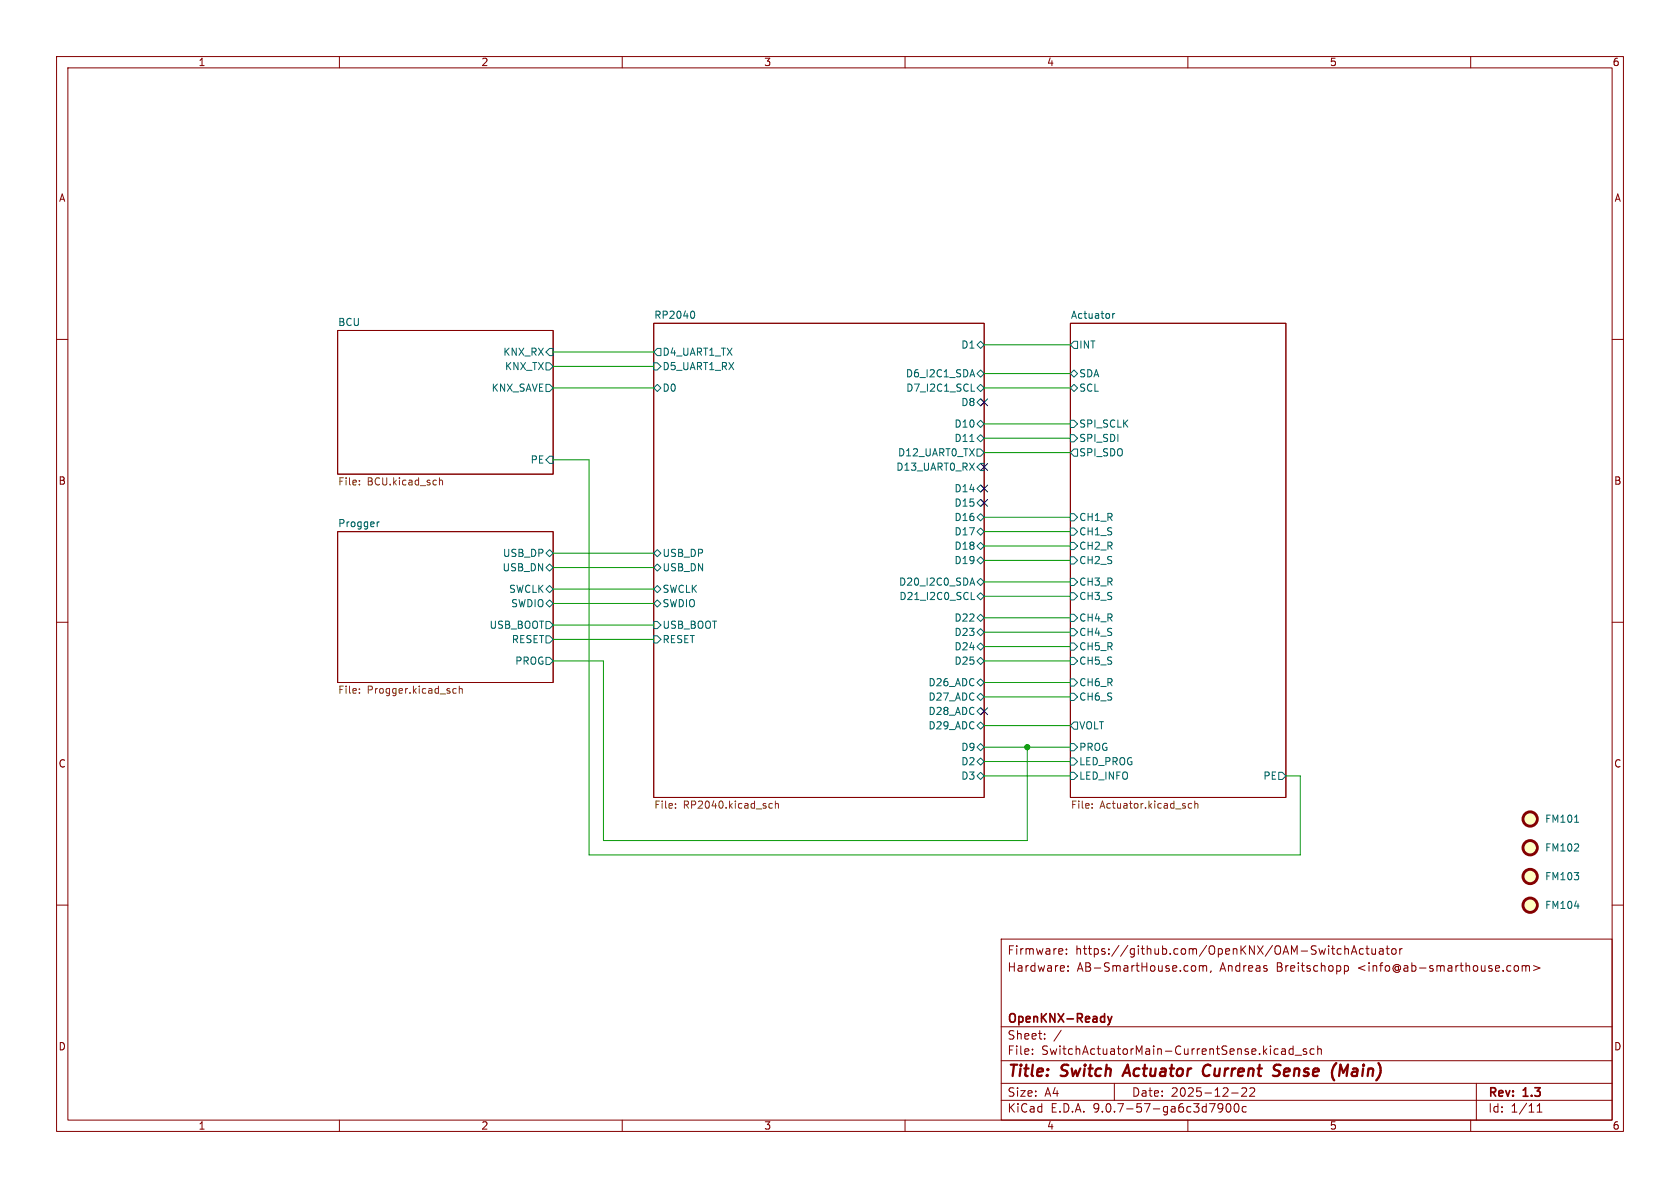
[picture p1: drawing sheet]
<svg xmlns="http://www.w3.org/2000/svg" width="297mm" height="210mm" viewBox="0 0 297 210" stroke-linecap="round" stroke-linejoin="round" font-family="sans-serif">
<g fill="none" stroke="#840000" stroke-width=".18">
<path d="M10 10h277v190h-277zM12 12h273v186h-273zM60 10v2M110 10v2M160 10v2M210 10v2M260 10v2M59.7 58.4h38.1v25.4h-38.1zM115.6 57.2h58.4v83.8h-58.4zM189.2 57.2h38.1v83.8h-38.1zM10 60h2M285 60h2"/>
<path d="M59.7 94h38.1v26.7h-38.1zM10 110h2M285 110h2M10 160h2M177 166h108v32h-108zM187.8 167.8l.1 .3-.7 .1M188.5 168.6v.1M188.5 167.8v.1M188.8 171.6v.1M188.8 170.8v.1M211.1 170.7l.3 .3v.4l-.3 .3M212 170.8l.5-.1 .2 .2"/>
<path d="M212 170.7v1M212.7 170.9l.2-.2 .3 .1 .1 .9M212.7 170.9v.8M214.1 171.6l-.1 .3M237.7 170.8l.4-.1 .3 .3v.4l-.2 .2h-.5M237.7 170.7v1.5M237.7 167.8l.3-.1 .3 .1 .1 .9M237.7 167.2v1.5M238.9 168.7l.5-1.5 .5 1.5M239 168.3h.7M241 167.8l-.4-.1-.3 .3v.4l.2 .2h.5M241.5 167.7h.5"/>
<path d="M241.7 167.2v1.3l.3 .2M242.5 167.7l.1 .9 .4 .1 .2-.1M243.2 167.7v1M243.9 167.8h.6v.9M244.5 168.1h-.5a.29 .29 0 0 0-.2 .3 .29 .29 0 0 0 .2 .3l.5-.1M245 167.7h.6M245.2 167.2v1.3l.4 .2M246.2 167.8l.3-.1 .3 .3v.4l-.3 .3-.3-.1-.2-.2v-.4zM247.5 167.7v1M247.9 167.7l-.3 .1-.1 .2M267.8 170.8l.4-.1 .3 .3v.4l-.3 .3-.4-.1-.1-.2v-.4zM269.1 170.8l.4-.1 .2 .2"/>
<path d="M269.1 170.7v1M269.7 170.9l.3-.2 .3 .1 .1 .9M269.7 170.9v.8M271.1 170.7l1.1 .4-1.1 .5M285 160h2M60 198v2M110 198v2M160 198v2M177 194.5h108M177 191.5h108M177 187.5h108M177 181.5h108"/>
<path d="M182.5 186.3v.1M182.5 185.5v.1M184.7 183.6v.1M184.7 182.8v.1M187.6 182.1l-1.3 2M197 191.5v3M210 198v2M216.2 195.7l-.3 .3h-.3l-.3-.3 .2-.5 .4-.1 .2 .1a.99 .99 0 0 1-.4 1.4h-.2M216.9 195.2l.2-.1a.81 .81 0 0 1 .6 .6 .81 .81 0 0 1-.3 .8l-.2 .1a.81 .81 0 0 1-.3-1.4zM217.7 193.2h1.2M218.3 195.2l.2-.1a.81 .81 0 0 1 .6 .6 .81 .81 0 0 1-.3 .8l-.1 .1a.81 .81 0 0 1-.4-1.4zM219.5 192.4l.6-.1 .2 .1 .1 .3-.9 1.1h.9"/>
<path d="M220.3 195.7l-.4-.1-.3 .3v.4l.1 .2h.6M221 192.4l.5-.1 .2 .1 .1 .3-.9 1.1h.9M226.5 186.2l.2 .2 .5-.1M226.6 185.5h.6v.9M227.2 185.8h-.5l-.2 .2M228.6 185.5l-.4-.1-.3 .3v.4l.1 .2h.6M228.6 184.9v1.5M229 186.5h1.1M231 185.5l-.4-.1-.2 .2 .1 .2 .5 .2v.3h-.6M232.3 185.5l-.4-.1-.3 .3v.4l.1 .2h.6M233 185.5l.2-.1 .3 .1 .1 .9M233 184.9v1.5"/>
<path d="M260 198v2M261 191.5v6.5M271.7 196.6h.9M271.7 195.5l.5-.4v1.5"/>
</g>
<path d="M199.4 188.2l-1 2M213.6 188.2a1.13 1.13 0 0 0-.9 .7 1.13 1.13 0 0 0 .2 1.2l.3 .1 .5-.1M225.4 188.3l.2-.1 .8 .1M225.5 189.2l.4 .1a.49 .49 0 0 1 .3 .5 .49 .49 0 0 1-.4 .4h-.5M238.3 188.2l-.8 1.4-.5-1.4-.3 2" fill="none" stroke="#840000" stroke-width=".4"/>
<path d="M195.8 179.7l.4 1M196.6 179.7l-.4 1M196.2 180.7l-.1 .3-.3 .2" fill="none" stroke="#840000" stroke-width=".3"/>
<g fill="none" stroke="#006464" stroke-width=".18">
<path d="M122.5 55a.79 .79 0 0 1 0 1.3M196.7 55.4v.9M197.1 55.4l-.4 .3M96.5 67.9h.7l.6 .7-.6 .6h-.7zM96.5 64.1h.7l.6 .7-.6 .6h-.7zM97.2 61.6h.6v1.3h-.6l-.7-.7zM115.6 68.6l.6-.7 .6 .7-.6 .6zM115.6 64.1h.6l.6 .7-.6 .6h-.6zM116.2 61.6h.6v1.3h-.6l-.6-.7zM171.5 78h.7M171.7 69.2h.6M171.9 65.3l.4 1.3"/>
<path d="M172.7 61l.7-.7 .6 .7-.6 .6zM172.7 79.4h.7l.6 .6-.6 .6h-.7zM172.7 77.5l.7-.7 .6 .7-.6 .6zM172.7 68.6l.7-.7 .6 .7-.6 .6zM172.7 71.1l.7-.6 .6 .6-.6 .7zM172.7 66l.7-.6 .6 .6-.6 .7zM173.4 74.3l.6 .6-.6 .7-.7-.7zM189.2 68.6l.7-.7 .6 .7-.6 .6zM189.2 66l.7-.6 .6 .6-.6 .7zM189.2 61l.7-.7h.6v1.3h-.6zM189.2 74.3h.7l.6 .6-.6 .7h-.7zM189.2 76.8h.7l.6 .7-.6 .6h-.7z"/>
<path d="M66.7 92.3v.8M67 92.3l-.3 .2M97.2 97.2l.6 .6-.6 .6-.7-.6zM97.2 80.6h.6v1.3h-.6l-.7-.6zM116.2 97.2l.6 .6-.6 .6-.6-.6zM172.7 99.1l.7-.7 .6 .7-.6 .6zM172.7 96.5l.7-.6 .6 .6-.6 .7zM172.7 94l.7-.7 .6 .7-.6 .6zM172.7 86.4l.7-.7 .6 .7-.6 .6zM172.7 88.9l.7-.6 .6 .6-.6 .6zM173.4 90.8l.6 .6-.6 .7-.7-.7zM173.4 81.9h.6v1.3h-.6l-.7-.6z"/>
<path d="M189.2 98.4h.7l.6 .7-.6 .6h-.7zM189.2 95.9h.7l.6 .6-.6 .7h-.7zM189.2 90.8h.7l.6 .6-.6 .7h-.7zM189.2 93.3h.7l.6 .7-.6 .6h-.7zM189.2 80l.7-.6h.6v1.2h-.6zM96.5 100.3l.7-.6 .6 .6-.6 .7zM96.5 104.1l.7-.6 .6 .6-.6 .7zM96.5 112.4h.7l.6 .6-.6 .7h-.7zM96.5 116.2h.7l.6 .6-.6 .7h-.7zM96.5 106.7l.7-.7 .6 .7-.6 .6zM96.5 109.9h.7l.6 .6-.6 .6h-.7zM115.6 100.3l.6-.6 .6 .6-.6 .7z"/>
<path d="M115.6 112.4h.6l.6 .6-.6 .7h-.6zM115.6 106.7l.6-.7 .6 .7-.6 .6zM115.6 104.1l.6-.6 .6 .6-.6 .7zM115.6 109.9h.6l.6 .6-.6 .6h-.6zM171.6 103.1h.6M171.7 106h.6M171.9 102.2l.4 1.2M172.7 102.9l.7-.7 .6 .7-.6 .6zM172.7 111.8l.7-.7 .6 .7-.6 .6zM172.7 109.2l.7-.6 .6 .6-.6 .7zM172.7 105.4l.7-.6 .6 .6-.6 .6zM172.7 116.8l.7-.6 .6 .6-.6 .7z"/>
<path d="M172.7 114.3l.7-.6 .6 .6-.6 .6zM189.2 102.2h.7l.6 .7-.6 .6h-.7zM189.2 108.6h.7l.6 .6-.6 .7h-.7zM189.2 113.7h.7l.6 .6-.6 .6h-.7zM189.2 116.2h.7l.6 .6-.6 .7h-.7zM189.2 104.8h.7l.6 .6-.6 .6h-.7zM189.2 111.1h.7l.6 .7-.6 .6h-.7zM172.7 128.3l.7-.7 .6 .7-.6 .6zM172.7 125.7l.7-.6 .6 .6-.6 .7zM172.7 123.2l.7-.6 .6 .6-.6 .6zM172.7 120.7l.7-.7 .6 .7-.6 .6zM172.7 132.1l.7-.7 .6 .7-.6 .6z"/>
<path d="M172.7 137.2l.7-.7 .6 .7-.6 .6zM172.7 134.6l.7-.6 .6 .6-.6 .7zM189.2 131.4h.7l.6 .7-.6 .6h-.7zM189.2 134h.7l.6 .6-.6 .7h-.7zM189.2 136.5h.7l.6 .7-.6 .6h-.7zM189.2 122.6h.7l.6 .6-.6 .6h-.7zM189.2 120h.7l.6 .7-.6 .6h-.7zM189.9 127.6h.6v1.3h-.6l-.7-.6zM226.1 136.5h.6l.6 .7-.6 .6h-.6zM278.4 145.4h.7M278.4 160.2h.7"/>
</g>
<g fill="none" stroke="#725600" stroke-width=".18">
<path d="M63.5 84.9v.2M63.5 85.6v.1M77.7 84.5v1.2M77.7 85l.2-.1h.3v.8M63.5 122.4v.2M63.5 121.8v.1M80 122.3l.3 .3 .4-.1M80.7 121.8l-.4-.1-.3 .3M81.2 121.8l.2-.1 .3 .1v.8M81.2 121.3v1.3M119.4 142.8v.1M119.4 142.1v.1"/>
<path d="M136 142.8l.2 .1 .3-.1M136.5 142.1l-.3-.1-.2 .2M137.1 142.2l.2-.2 .3 .1v.8M137.1 141.6v1.3M193.1 142.8v.1M193.1 142.1v.1M210.7 142.1l-.4-.1-.2 .3 .1 .5h.5M211.2 142.2l.2-.2 .3 .1 .1 .8M211.2 141.6v1.3"/>
</g>
<g fill="#ffffc2" stroke="#ffffc2" stroke-width=".18">
<circle cx="270.5" cy="154.9" r="1.27"/>
<circle cx="270.5" cy="149.9" r="1.27"/>
<circle cx="270.5" cy="144.8" r="1.27"/>
<circle cx="270.5" cy="160" r="1.27"/>
</g>
<g fill="none" stroke="#840000" stroke-width=".51">
<circle cx="270.5" cy="154.9" r="1.27"/>
<circle cx="270.5" cy="144.8" r="1.27"/>
<circle cx="270.5" cy="149.9" r="1.27"/>
<circle cx="270.5" cy="160" r="1.27"/>
</g>
<g fill="none" stroke="#009600" stroke-width=".18">
<path d="M97.8 68.6h17.8M97.8 64.8h17.8M97.8 62.2h17.8M174 74.9h15.2M174 77.5h15.2M174 68.6h15.2M174 61h15.2M174 66h15.2M97.8 81.3h6.3v69.8h125.8v-13.9h-2.6M97.8 97.8h17.8M174 91.4h15.2M174 94h15.2"/>
<path d="M174 99.1h15.2M174 80h15.2M174 96.5h15.2M97.8 116.8h8.9v31.8h74.9v-16.5M97.8 113h17.8M97.8 100.3h17.8M97.8 104.1h17.8M97.8 110.5h17.8M97.8 106.7h17.8M174 105.4h15.2M174 114.3h15.2M174 111.8h15.2"/>
<path d="M174 116.8h15.2M174 109.2h15.2M174 102.9h15.2M174 137.2h15.2M174 134.6h15.2M174 132.1h15.2M174 123.2h15.2M174 128.3h15.2M174 120.7h15.2"/>
</g>
<path d="M173.4 70.5l1.2 1.2M174.6 70.5l-1.2 1.2M173.4 81.9l1.2 1.3M173.4 88.3l1.2 1.2M173.4 85.8l1.2 1.2M174.6 81.9l-1.2 1.3M174.6 88.3l-1.2 1.2M174.6 85.8l-1.2 1.2M173.4 125.1l1.2 1.2M174.6 125.1l-1.2 1.2" fill="none" stroke="#000084" stroke-width=".18"/>
<circle cx="181.6" cy="132.1" r=".46" fill="#009600" stroke="#009600" stroke-width=".18"/>
<g font-size="2.8" fill="#840000">
<text x="178" y="190.9">Title:</text>
<text x="187.7" y="190.9">Switch</text>
<text x="199.6" y="190.9">Actuator</text>
<text x="214.3" y="190.9">Current</text>
<text x="227.6" y="190.9">Sense</text>
<text x="238.7" y="190.9">(Main)</text>
</g>
<g font-size="2.1" fill="#840000">
<text x="178" y="172">Hardware:</text>
<text x="178" y="169">Firmware:</text>
<text x="190.1" y="169">https://github.com/OpenKNX/OAM-SwitchActuator</text>
<text x="190.4" y="172">AB-SmartHouse.com,</text>
<text x="215.7" y="172">Andreas</text>
<text x="225.8" y="172">Breitschopp</text>
<text x="240.3" y="172">&lt;info@ab-smarthouse.com&gt;</text>
<text x="178" y="184">Sheet:</text>
<text x="178" y="181.2">OpenKNX-Ready</text>
<text x="178" y="186.7">File:</text>
<text x="184.1" y="186.7">SwitchActuatorMain-CurrentSense.kicad_sch</text>
<text x="178" y="196.9">KiCad</text>
<text x="178" y="194.1">Size:</text>
<text x="184.7" y="194.1">A4</text>
<text x="185.7" y="196.9">E.D.A.</text>
<text x="193.3" y="196.9">9.0.7-57-ga6c3d7900c</text>
<text x="200" y="194.1">Date:</text>
<text x="207" y="194.1">2025-12-22</text>
<text x="263" y="194.3">Rev:</text>
<text x="263" y="196.9">Id:</text>
<text x="267.1" y="196.9">1/11</text>
<text x="269.4" y="194.3">1.3</text>
</g>
<g font-size="1.8" fill="#840000">
<text x="35" y="11.9">1</text>
<text x="85" y="11.9">2</text>
<text x="135" y="11.9">3</text>
<text x="185" y="11.9">4</text>
<text x="235" y="11.9">5</text>
<text x="285" y="11.9">6</text>
<text x="10.3" y="35.9">A</text>
<text x="285.3" y="35.9">A</text>
<text x="10.3" y="85.9">B</text>
<text x="285.3" y="85.9">B</text>
<text x="10.3" y="135.9">C</text>
<text x="285.3" y="135.9">C</text>
<text x="10.3" y="185.9">D</text>
<text x="285.3" y="185.9">D</text>
<text x="35" y="199.9">1</text>
<text x="85" y="199.9">2</text>
<text x="135" y="199.9">3</text>
<text x="185" y="199.9">4</text>
<text x="235" y="199.9">5</text>
<text x="285" y="199.9">6</text>
</g>
<g font-size="1.8" fill="#006464">
<text x="59.7" y="57.7">BCU</text>
<text x="115.6" y="56.4">RP2040</text>
<text x="189.2" y="56.4">Actuator</text>
<text x="88.9" y="63.1">KNX_RX</text>
<text x="89.2" y="65.6">KNX_TX</text>
<text x="117" y="65.6">D5_UART1_RX</text>
<text x="117" y="63.1">D4_UART1_TX</text>
<text x="169.8" y="61.8">D1</text>
<text x="190.7" y="61.8">INT</text>
<text x="86.8" y="69.4">KNX_SAVE</text>
<text x="117" y="69.4">D0</text>
<text x="160" y="66.9">D6_I2C1_SDA</text>
<text x="160.1" y="69.4">D7_I2C1_SCL</text>
<text x="169.8" y="72">D8</text>
<text x="190.7" y="69.4">SCL</text>
<text x="190.7" y="66.9">SDA</text>
<text x="168.6" y="75.8">D10</text>
<text x="190.7" y="75.8">SPI_SCLK</text>
<text x="93.7" y="82.1">PE</text>
<text x="158.4" y="83.4">D13_UART0_RX</text>
<text x="158.7" y="80.9">D12_UART0_TX</text>
<text x="168.6" y="78.3">D11</text>
<text x="190.7" y="78.3">SPI_SDI</text>
<text x="190.7" y="80.9">SPI_SDO</text>
<text x="168.6" y="87.2">D14</text>
<text x="168.6" y="89.8">D15</text>
<text x="59.7" y="93.3">Progger</text>
<text x="168.6" y="94.8">D17</text>
<text x="168.6" y="92.3">D16</text>
<text x="190.7" y="92.3">CH1_R</text>
<text x="190.7" y="94.8">CH1_S</text>
<text x="88.7" y="101.2">USB_DN</text>
<text x="88.8" y="98.7">USB_DP</text>
<text x="117" y="98.7">USB_DP</text>
<text x="117" y="101.2">USB_DN</text>
<text x="168.6" y="99.9">D19</text>
<text x="168.6" y="97.4">D18</text>
<text x="190.7" y="99.9">CH2_S</text>
<text x="190.7" y="97.4">CH2_R</text>
<text x="89.9" y="105">SWCLK</text>
<text x="90.3" y="107.5">SWDIO</text>
<text x="117" y="107.5">SWDIO</text>
<text x="117" y="105">SWCLK</text>
<text x="158.8" y="103.7">D20_I2C0_SDA</text>
<text x="158.9" y="106.3">D21_I2C0_SCL</text>
<text x="190.7" y="103.7">CH3_R</text>
<text x="190.7" y="106.3">CH3_S</text>
<text x="86.5" y="111.4">USB_BOOT</text>
<text x="90.4" y="113.9">RESET</text>
<text x="117" y="113.9">RESET</text>
<text x="117" y="111.4">USB_BOOT</text>
<text x="168.6" y="112.6">D23</text>
<text x="168.6" y="110.1">D22</text>
<text x="190.7" y="110.1">CH4_R</text>
<text x="190.7" y="112.6">CH4_S</text>
<text x="91" y="117.7">PROG</text>
<text x="168.6" y="117.7">D25</text>
<text x="168.6" y="115.2">D24</text>
<text x="190.7" y="115.2">CH5_R</text>
<text x="190.7" y="117.7">CH5_S</text>
<text x="164" y="124.1">D27_ADC</text>
<text x="164" y="121.5">D26_ADC</text>
<text x="190.7" y="124.1">CH6_S</text>
<text x="190.7" y="121.5">CH6_R</text>
<text x="164" y="129.1">D29_ADC</text>
<text x="164" y="126.6">D28_ADC</text>
<text x="190.7" y="129.1">VOLT</text>
<text x="169.8" y="132.9">D9</text>
<text x="169.8" y="135.5">D2</text>
<text x="190.7" y="132.9">PROG</text>
<text x="190.7" y="135.5">LED_PROG</text>
<text x="169.8" y="138">D3</text>
<text x="190.7" y="138">LED_INFO</text>
<text x="223.2" y="138">PE</text>
<text x="273.1" y="145.6">FM101</text>
<text x="273.1" y="155.8">FM103</text>
<text x="273.1" y="150.7">FM102</text>
<text x="273.1" y="160.9">FM104</text>
</g>
<g font-size="1.8" fill="#725600">
<text x="59.7" y="86.1">File:</text>
<text x="64.9" y="86.1">BCU.kicad_sch</text>
<text x="59.7" y="123">File:</text>
<text x="64.9" y="123">Progger.kicad_sch</text>
<text x="115.6" y="143.3">File:</text>
<text x="120.8" y="143.3">RP2040.kicad_sch</text>
<text x="189.2" y="143.3">File:</text>
<text x="194.5" y="143.3">Actuator.kicad_sch</text>
</g>
</svg>
